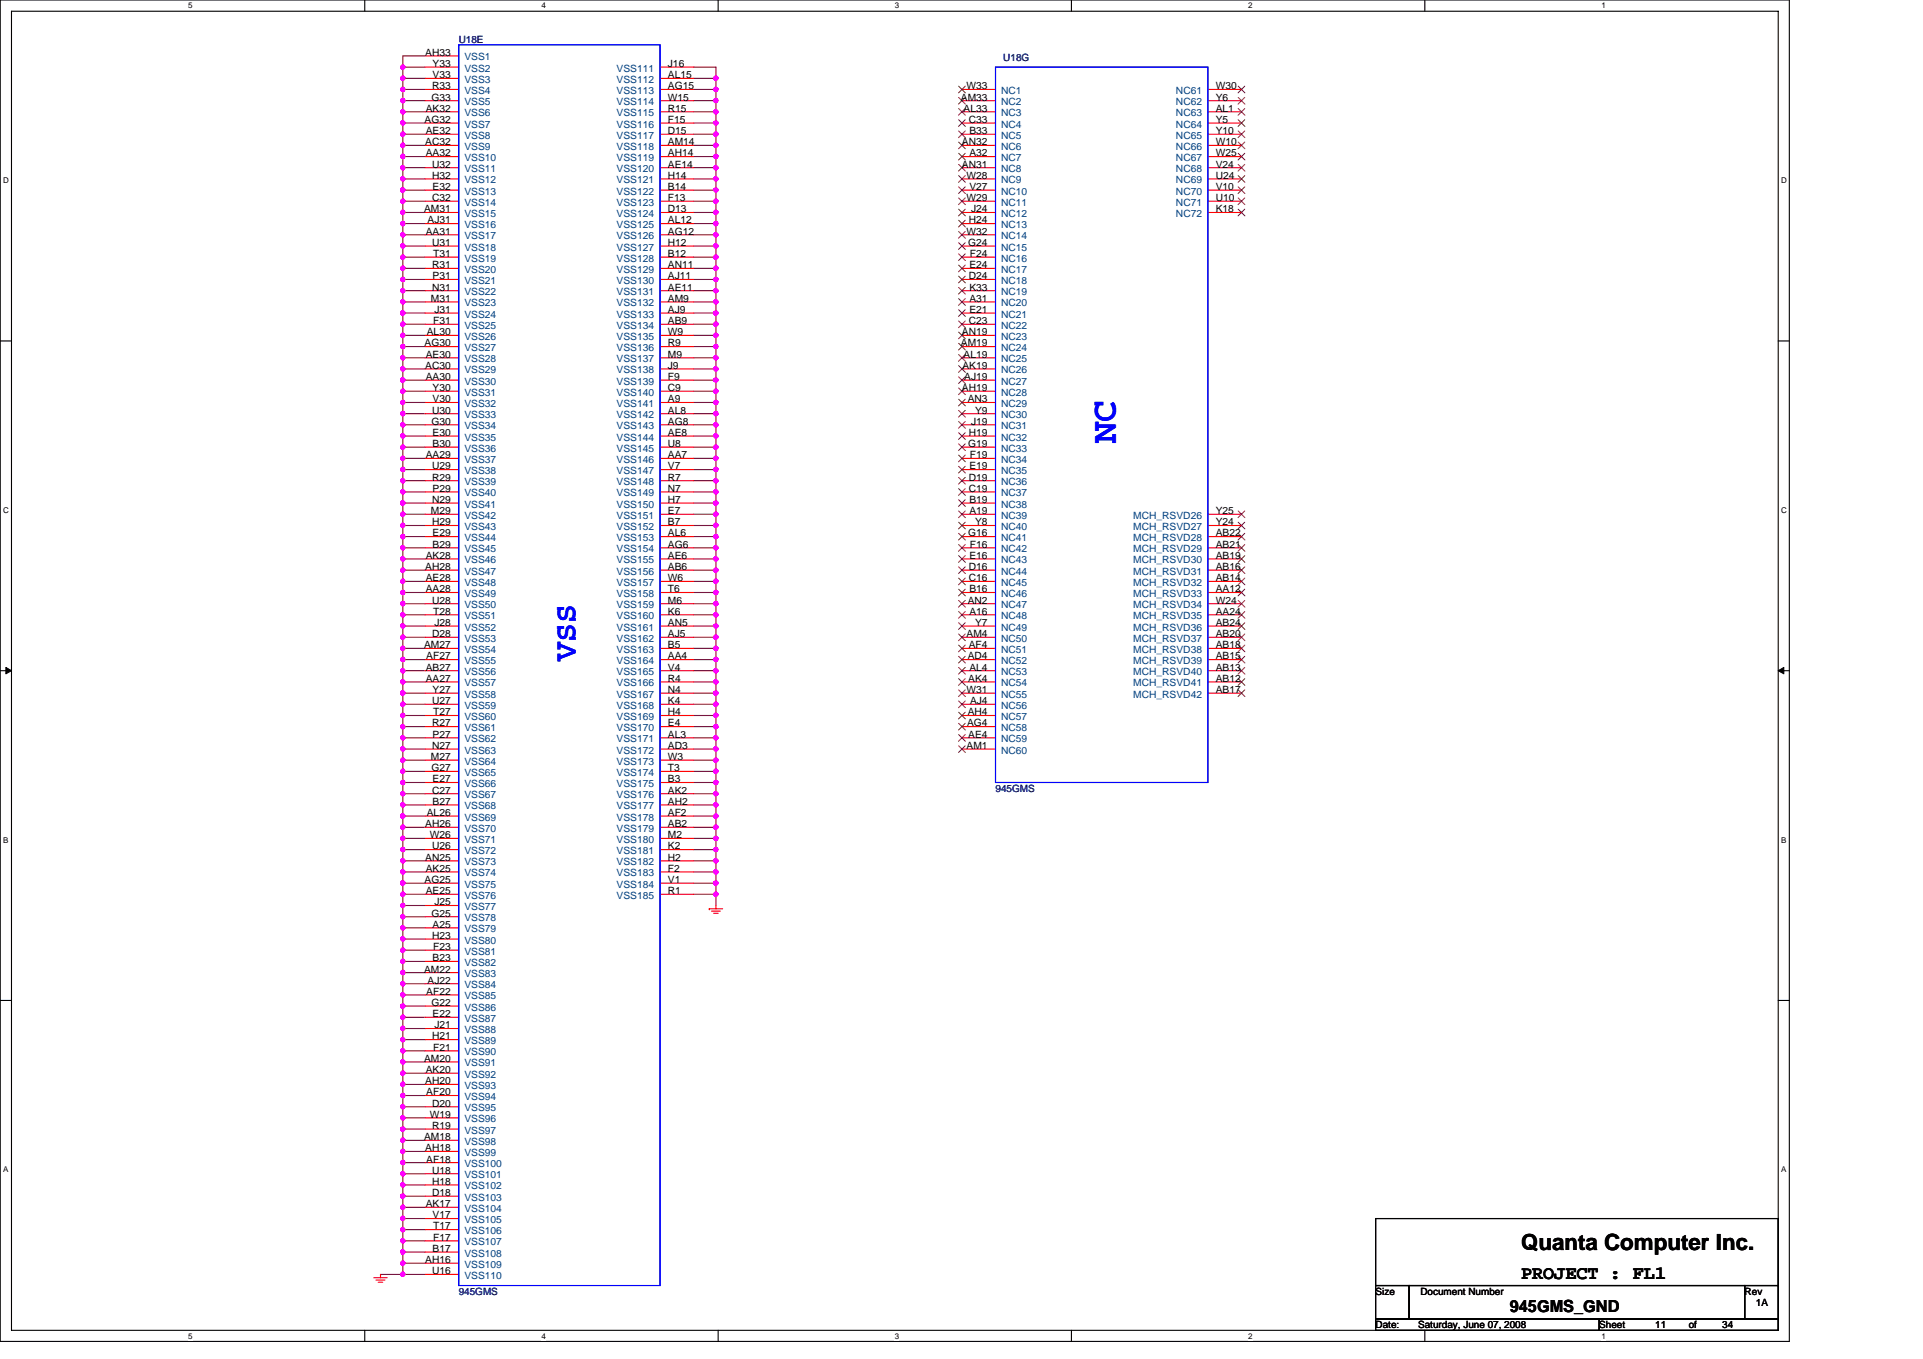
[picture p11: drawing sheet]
<svg xmlns="http://www.w3.org/2000/svg" width="297mm" height="210mm" viewBox="0 0 297 210" stroke-linecap="round" stroke-linejoin="round" font-family="sans-serif">
<path d="M0 0h276.4v207.3h-276.4zM1.8 1.7h272.9v203.8h-272.9z" fill="none" stroke="#000" stroke-width=".17"/>
<g fill="#fff">
<path d="M29.1 .2h.6v1.4h-.6z"/>
<path d="M29.1 205.7h.6v1.4h-.6z"/>
</g>
<path d="M56.3 0v1.7M56.3 205.5v1.8" fill="none" stroke="#000" stroke-width=".17"/>
<g fill="#fff">
<path d="M83.6 .2h.7v1.4h-.7z"/>
<path d="M83.6 205.7h.7v1.4h-.7z"/>
</g>
<path d="M110.9 0v1.7M110.9 205.5v1.8" fill="none" stroke="#000" stroke-width=".17"/>
<g fill="#fff">
<path d="M138.2 .2h.7v1.4h-.7z"/>
<path d="M138.2 205.7h.7v1.4h-.7z"/>
</g>
<path d="M165.5 0v1.7M165.5 205.5v1.8" fill="none" stroke="#000" stroke-width=".17"/>
<g fill="#fff">
<path d="M192.8 .2h.6v1.4h-.6z"/>
<path d="M192.8 205.7h.6v1.4h-.6z"/>
</g>
<path d="M220.1 0v1.7M220.1 205.5v1.8" fill="none" stroke="#000" stroke-width=".17"/>
<g fill="#fff">
<path d="M247.4 .2h.6v1.4h-.6z"/>
<path d="M247.4 205.7h.6v1.4h-.6z"/>
<path d="M.5 27.2h.8v1.4h-.8z"/>
<path d="M275.1 27.2h.9v1.4h-.9z"/>
<path d="M.5 78.1h.8v1.4h-.8z"/>
<path d="M275.1 78.1h.9v1.4h-.9z"/>
</g>
<path d="M0 52.7h1.8M274.7 52.7h1.7" fill="none" stroke="#000" stroke-width=".17"/>
<g fill="#fff">
<path d="M.5 129.1h.8v1.4h-.8z"/>
<path d="M275.1 129.1h.8v1.4h-.8z"/>
</g>
<path d="M0 103.6h1.8M274.7 103.6h1.7" fill="none" stroke="#000" stroke-width=".17"/>
<path d="M.9 103.1l.9 .5-.9 .5zM274.7 103.6l.8-.5v1z" fill="#000" stroke="#000" stroke-width=".15"/>
<g fill="#fff">
<path d="M.5 180h.8v1.4h-.8z"/>
<path d="M275.1 180h.8v1.4h-.8z"/>
</g>
<path d="M0 154.6h1.8M274.7 154.6h1.7M212.5 188.3h62.2v10.3h-62.2zM212.5 198.6h5.2v5.2h-5.2zM217.7 198.6h51.8v5.2h-51.8zM269.5 198.6h5.2v5.2h-5.2zM212.5 203.8h34.5v1.7h-34.5zM247 203.8h27.7v1.7h-27.7z" fill="none" stroke="#000" stroke-width=".17"/>
<g fill="none" stroke="#800040" stroke-width=".17">
<path d="M62.2 10.4h.1M62.2 13.8h.1M62.2 17.3h.1M62.2 15.6h.1M62.2 19h.1M62.2 12.1h.1M62.2 10.4h3.5M62.2 12.1h3.5M62.2 13.8h3.5M62.2 15.6h3.5M62.2 17.3h3.5M62.2 19h3.5"/>
<path d="M62.2 10.4v186.5M65.7 8.6h-3.5v1.8M107.1 10.4h3.5v1.7M107.1 15.6h3.5M107.1 17.3h3.5M107.1 12.1h3.5M107.1 13.8h3.5M107.1 19h3.5M110.6 15.6h.1M110.6 12.1h.1M110.6 19h.1M110.6 17.3h.1"/>
<path d="M110.6 13.8h.1M110.6 12.1v127.8M62.2 36.3h.1M62.2 25.9h.1M62.2 39.7h.1M62.2 32.8h.1M62.2 38h.1M62.2 20.7h.1M62.2 34.5h.1M62.2 22.5h.1M62.2 29.4h.1M62.2 24.2h.1"/>
<path d="M62.2 31.1h.1M62.2 27.6h.1M62.2 36.3h3.5M62.2 38h3.5M62.2 25.9h3.5M62.2 27.6h3.5M62.2 39.7h3.5M62.2 32.8h3.5M62.2 34.5h3.5M62.2 20.7h3.5M62.2 22.5h3.5M62.2 24.2h3.5"/>
<path d="M62.2 29.4h3.5M62.2 31.1h3.5M107.1 34.5h3.5M107.1 36.3h3.5M107.1 29.4h3.5M107.1 31.1h3.5M107.1 24.2h3.5M107.1 25.9h3.5M107.1 32.8h3.5M107.1 27.6h3.5M107.1 39.7h3.5M107.1 22.5h3.5"/>
<path d="M107.1 20.7h3.5M107.1 38h3.5M110.6 34.5h.1M110.6 29.4h.1M110.6 24.2h.1M110.6 32.8h.1M110.6 27.6h.1M110.6 39.7h.1M110.6 22.5h.1M110.6 31.1h.1M110.6 25.9h.1M110.6 38h.1"/>
<path d="M110.6 36.3h.1M110.6 20.7h.1M62.2 55.3h.1M62.2 44.9h.1M62.2 57h.1M62.2 58.7h.1M62.2 51.8h.1M62.2 53.6h.1M62.2 46.7h.1M62.2 43.2h.1M62.2 48.4h.1M62.2 50.1h.1"/>
<path d="M62.2 41.5h.1M62.2 55.3h3.5M62.2 57h3.5M62.2 41.5h3.5M62.2 44.9h3.5M62.2 46.7h3.5M62.2 58.7h3.5M62.2 51.8h3.5M62.2 53.6h3.5M62.2 48.4h3.5M62.2 43.2h3.5M62.2 50.1h3.5"/>
<path d="M107.1 41.5h3.5M107.1 43.2h3.5M107.1 51.8h3.5M107.1 53.6h3.5M107.1 44.9h3.5M107.1 50.1h3.5M107.1 58.7h3.5M107.1 48.4h3.5M107.1 55.3h3.5M107.1 57h3.5M107.1 46.7h3.5M110.6 41.5h.1"/>
<path d="M110.6 51.8h.1M110.6 43.2h.1M110.6 50.1h.1M110.6 58.7h.1M110.6 48.4h.1M110.6 55.3h.1M110.6 46.7h.1M110.6 57h.1M110.6 53.6h.1M110.6 44.9h.1M62.2 79.5h.1M62.2 76h.1"/>
<path d="M62.2 74.3h.1M62.2 67.4h.1M62.2 60.5h.1M62.2 63.9h.1M62.2 65.6h.1M62.2 77.7h.1M62.2 69.1h.1M62.2 72.6h.1M62.2 70.8h.1M62.2 62.2h.1M62.2 79.5h3.5M62.2 76h3.5"/>
<path d="M62.2 77.7h3.5M62.2 74.3h3.5M62.2 67.4h3.5M62.2 69.1h3.5M62.2 60.5h3.5M62.2 62.2h3.5M62.2 63.9h3.5M62.2 65.6h3.5M62.2 70.8h3.5M62.2 72.6h3.5M107.1 77.7h3.5M107.1 79.5h3.5"/>
<path d="M107.1 65.6h3.5M107.1 67.4h3.5M107.1 76h3.5M107.1 62.2h3.5M107.1 63.9h3.5M107.1 72.6h3.5M107.1 74.3h3.5M107.1 60.5h3.5M107.1 70.8h3.5M107.1 69.1h3.5M110.6 77.7h.1M110.6 65.6h.1"/>
<path d="M110.6 76h.1M110.6 62.2h.1M110.6 72.6h.1M110.6 63.9h.1M110.6 74.3h.1M110.6 60.5h.1M110.6 70.8h.1M110.6 69.1h.1M110.6 79.5h.1M110.6 67.4h.1M62.2 81.2h.1M62.2 89.8h.1"/>
<path d="M62.2 86.4h.1M62.2 82.9h.1M62.2 98.5h.1M62.2 96.7h.1M62.2 93.3h.1M62.2 88.1h.1M62.2 95h.1M62.2 91.5h.1M62.2 84.6h.1M62.2 81.2h3.5M62.2 82.9h3.5M62.2 89.8h3.5"/>
<path d="M62.2 91.5h3.5M62.2 86.4h3.5M62.2 88.1h3.5M62.2 84.6h3.5M62.2 98.5h3.5M62.2 96.7h3.5M62.2 93.3h3.5M62.2 95h3.5M107.1 84.6h3.5M107.1 86.4h3.5M107.1 98.5h3.5M107.1 82.9h3.5"/>
<path d="M107.1 96.7h3.5M107.1 91.5h3.5M107.1 93.3h3.5M107.1 81.2h3.5M107.1 95h3.5M107.1 88.1h3.5M107.1 89.8h3.5M110.6 84.6h.1M110.6 98.5h.1M110.6 82.9h.1M110.6 96.7h.1M110.6 91.5h.1"/>
<path d="M110.6 81.2h.1M110.6 95h.1M110.6 88.1h.1M110.6 89.8h.1M110.6 93.3h.1M110.6 86.4h.1M62.2 101.9h.1M62.2 114h.1M62.2 117.5h.1M62.2 105.4h.1M62.2 112.3h.1M62.2 115.7h.1"/>
<path d="M62.2 107.1h.1M62.2 110.6h.1M62.2 119.2h.1M62.2 108.8h.1M62.2 103.6h.1M62.2 100.2h.1M62.2 101.9h3.5M62.2 103.6h3.5M62.2 100.2h3.5M62.2 114h3.5M62.2 115.7h3.5M62.2 117.5h3.5"/>
<path d="M62.2 119.2h3.5M62.2 105.4h3.5M62.2 107.1h3.5M62.2 112.3h3.5M62.2 108.8h3.5M62.2 110.6h3.5M107.1 101.9h3.5M107.1 103.6h3.5M107.1 100.2h3.5M107.1 114h3.5M107.1 115.7h3.5M107.1 105.4h3.5"/>
<path d="M107.1 112.3h3.5M107.1 119.2h3.5M107.1 110.6h3.5M107.1 117.5h3.5M107.1 108.8h3.5M107.1 107.1h3.5M110.6 101.9h.1M110.6 100.2h.1M110.6 114h.1M110.6 103.6h.1M110.6 112.3h.1M110.6 119.2h.1"/>
<path d="M110.6 110.6h.1M110.6 117.5h.1M110.6 108.8h.1M110.6 107.1h.1M110.6 115.7h.1M110.6 105.4h.1M62.2 133h.1M62.2 124.4h.1M62.2 136.5h.1M62.2 126.1h.1M62.2 138.2h.1M62.2 131.3h.1"/>
<path d="M62.2 127.8h.1M62.2 129.5h.1M62.2 122.6h.1M62.2 134.7h.1M62.2 139.9h.1M62.2 120.9h.1M62.2 133h3.5M62.2 134.7h3.5M62.2 124.4h3.5M62.2 126.1h3.5M62.2 136.5h3.5M62.2 138.2h3.5"/>
<path d="M62.2 127.8h3.5M62.2 139.9h3.5M62.2 131.3h3.5M62.2 129.5h3.5M62.2 122.6h3.5M62.2 120.9h3.5M107.1 138.2h3.5M107.1 120.9h3.5M107.1 122.6h3.5M107.1 129.5h3.5M107.1 131.3h3.5M107.1 133h3.5"/>
<path d="M107.1 124.4h3.5M107.1 126.1h3.5M107.1 127.8h3.5M107.1 136.5h3.5M107.1 134.7h3.5M110.6 138.2h.1M110.6 120.9h.1M110.6 129.5h.1M110.6 131.3h.1M110.6 124.4h.1M110.6 122.6h.1M110.6 127.8h.1"/>
<path d="M110.6 136.5h.1M110.6 133h.1M110.6 134.7h.1M110.6 126.1h.1M62.2 157.2h.1M62.2 143.4h.1M62.2 158.9h.1M62.2 141.6h.1M62.2 150.3h.1M62.2 146.8h.1M62.2 148.5h.1M62.2 152h.1"/>
<path d="M62.2 153.7h.1M62.2 155.4h.1M62.2 145.1h.1M62.2 157.2h3.5M62.2 158.9h3.5M62.2 143.4h3.5M62.2 145.1h3.5M62.2 141.6h3.5M62.2 150.3h3.5M62.2 152h3.5M62.2 146.8h3.5M62.2 148.5h3.5"/>
<path d="M62.2 153.7h3.5M62.2 155.4h3.5M62.2 171h.1M62.2 167.6h.1M62.2 177.9h.1M62.2 174.5h.1M62.2 162.4h.1M62.2 169.3h.1M62.2 179.6h.1M62.2 164.1h.1M62.2 160.6h.1M62.2 165.8h.1"/>
<path d="M62.2 176.2h.1M62.2 172.7h.1M62.2 171h3.5M62.2 172.7h3.5M62.2 167.6h3.5M62.2 169.3h3.5M62.2 177.9h3.5M62.2 179.6h3.5M62.2 174.5h3.5M62.2 176.2h3.5M62.2 162.4h3.5M62.2 164.1h3.5"/>
<path d="M62.2 160.6h3.5M62.2 165.8h3.5M58.8 196.9h.1M58.8 196.9h6.9M62.2 191.7h.1M62.2 186.5h.1M62.2 181.4h.1M62.2 195.2h.1M62.2 193.5h.1M62.2 184.8h.1M62.2 183.1h.1M62.2 190h.1"/>
<path d="M62.2 188.3h.1M62.2 196.9h.1M62.2 191.7h3.5M62.2 193.5h3.5M62.2 186.5h3.5M62.2 188.3h3.5M62.2 181.4h3.5M62.2 183.1h3.5M62.2 195.2h3.5M62.2 184.8h3.5M62.2 190h3.5"/>
</g>
<g fill="#f0f" stroke="#f0f" stroke-width=".17">
<circle cx="62.2" cy="191.7" r=".33"/>
<circle cx="62.2" cy="81.2" r=".34"/>
<circle cx="62.2" cy="171" r=".34"/>
<circle cx="62.2" cy="157.2" r=".33"/>
<circle cx="62.2" cy="89.8" r=".34"/>
<circle cx="62.2" cy="79.4" r=".33"/>
<circle cx="62.2" cy="55.3" r=".34"/>
<circle cx="62.2" cy="36.3" r=".33"/>
<circle cx="62.2" cy="25.9" r=".34"/>
<circle cx="62.2" cy="10.4" r=".33"/>
<circle cx="62.2" cy="186.5" r=".34"/>
<circle cx="62.2" cy="167.5" r=".34"/>
<circle cx="62.2" cy="177.9" r=".34"/>
<circle cx="62.2" cy="13.8" r=".34"/>
<circle cx="62.2" cy="143.4" r=".34"/>
<circle cx="62.2" cy="133" r=".34"/>
<circle cx="62.2" cy="124.4" r=".34"/>
<circle cx="62.2" cy="86.4" r=".34"/>
<circle cx="62.2" cy="82.9" r=".34"/>
<circle cx="62.2" cy="76" r=".34"/>
<circle cx="62.2" cy="74.3" r=".34"/>
<circle cx="62.2" cy="174.4" r=".33"/>
<circle cx="62.2" cy="101.9" r=".34"/>
<circle cx="62.2" cy="98.4" r=".34"/>
<circle cx="62.2" cy="67.3" r=".34"/>
<circle cx="62.2" cy="60.4" r=".34"/>
<circle cx="62.2" cy="39.7" r=".34"/>
<circle cx="62.2" cy="136.4" r=".34"/>
<circle cx="62.2" cy="114" r=".33"/>
<circle cx="62.2" cy="162.3" r=".34"/>
<circle cx="62.2" cy="117.5" r=".34"/>
<circle cx="62.2" cy="63.9" r=".34"/>
<circle cx="62.2" cy="44.9" r=".33"/>
<circle cx="62.2" cy="32.8" r=".34"/>
<circle cx="62.2" cy="158.9" r=".34"/>
<circle cx="62.2" cy="126.1" r=".34"/>
<circle cx="62.2" cy="141.6" r=".34"/>
<circle cx="62.2" cy="138.2" r=".34"/>
<circle cx="62.2" cy="131.3" r=".33"/>
<circle cx="62.2" cy="127.8" r=".34"/>
<circle cx="62.2" cy="105.4" r=".33"/>
<circle cx="62.2" cy="57" r=".34"/>
<circle cx="62.2" cy="17.3" r=".34"/>
<circle cx="62.2" cy="58.7" r=".34"/>
<circle cx="62.2" cy="38" r=".34"/>
<circle cx="62.2" cy="181.4" r=".34"/>
<circle cx="62.2" cy="150.3" r=".34"/>
<circle cx="62.2" cy="146.8" r=".34"/>
<circle cx="62.2" cy="112.3" r=".34"/>
<circle cx="62.2" cy="51.8" r=".34"/>
<circle cx="62.2" cy="20.7" r=".34"/>
<circle cx="62.2" cy="195.2" r=".34"/>
<circle cx="62.2" cy="115.7" r=".34"/>
<circle cx="62.2" cy="107.1" r=".34"/>
<circle cx="62.2" cy="65.6" r=".34"/>
<circle cx="62.2" cy="169.3" r=".34"/>
<circle cx="62.2" cy="148.5" r=".33"/>
<circle cx="62.2" cy="129.5" r=".34"/>
<circle cx="62.2" cy="96.7" r=".33"/>
<circle cx="62.2" cy="77.7" r=".34"/>
<circle cx="62.2" cy="53.5" r=".33"/>
<circle cx="62.2" cy="15.5" r=".34"/>
<circle cx="62.2" cy="179.6" r=".34"/>
<circle cx="62.2" cy="152" r=".34"/>
<circle cx="62.2" cy="93.3" r=".34"/>
<circle cx="62.2" cy="69.1" r=".34"/>
<circle cx="62.2" cy="46.6" r=".34"/>
<circle cx="62.2" cy="34.5" r=".34"/>
<circle cx="62.2" cy="22.5" r=".34"/>
<circle cx="62.2" cy="153.7" r=".34"/>
<circle cx="62.2" cy="122.6" r=".33"/>
<circle cx="62.2" cy="110.5" r=".34"/>
<circle cx="62.2" cy="88.1" r=".33"/>
<circle cx="62.2" cy="43.2" r=".34"/>
<circle cx="62.2" cy="193.4" r=".34"/>
<circle cx="62.2" cy="184.8" r=".34"/>
<circle cx="62.2" cy="164.1" r=".34"/>
<circle cx="62.2" cy="160.6" r=".34"/>
<circle cx="62.2" cy="155.4" r=".34"/>
<circle cx="62.2" cy="134.7" r=".34"/>
<circle cx="62.2" cy="139.9" r=".33"/>
<circle cx="62.2" cy="119.2" r=".34"/>
<circle cx="62.2" cy="95" r=".34"/>
<circle cx="62.2" cy="48.4" r=".34"/>
<circle cx="62.2" cy="29.4" r=".34"/>
<circle cx="62.2" cy="24.2" r=".34"/>
<circle cx="62.2" cy="19" r=".33"/>
<circle cx="62.2" cy="12.1" r=".34"/>
<circle cx="62.2" cy="183.1" r=".33"/>
<circle cx="62.2" cy="165.8" r=".33"/>
<circle cx="62.2" cy="176.2" r=".34"/>
<circle cx="62.2" cy="145.1" r=".34"/>
<circle cx="62.2" cy="91.5" r=".34"/>
<circle cx="62.2" cy="72.5" r=".34"/>
<circle cx="62.2" cy="70.8" r=".33"/>
<circle cx="62.2" cy="31.1" r=".34"/>
<circle cx="62.2" cy="190" r=".34"/>
<circle cx="62.2" cy="188.3" r=".34"/>
<circle cx="62.2" cy="172.7" r=".34"/>
<circle cx="62.2" cy="120.9" r=".34"/>
<circle cx="62.2" cy="108.8" r=".34"/>
<circle cx="62.2" cy="103.6" r=".34"/>
<circle cx="62.2" cy="100.2" r=".34"/>
<circle cx="62.2" cy="84.6" r=".34"/>
<circle cx="62.2" cy="62.2" r=".33"/>
<circle cx="62.2" cy="50.1" r=".34"/>
<circle cx="62.2" cy="41.4" r=".34"/>
<circle cx="62.2" cy="27.6" r=".33"/>
<circle cx="110.6" cy="138.2" r=".34"/>
<circle cx="110.6" cy="101.9" r=".34"/>
<circle cx="110.6" cy="100.2" r=".34"/>
<circle cx="110.6" cy="77.7" r=".34"/>
<circle cx="110.6" cy="34.5" r=".34"/>
<circle cx="110.6" cy="15.5" r=".34"/>
<circle cx="110.6" cy="120.9" r=".34"/>
<circle cx="110.6" cy="114" r=".33"/>
<circle cx="110.6" cy="29.4" r=".34"/>
<circle cx="110.6" cy="65.6" r=".34"/>
<circle cx="110.6" cy="41.4" r=".34"/>
<circle cx="110.6" cy="129.5" r=".34"/>
<circle cx="110.6" cy="84.6" r=".34"/>
<circle cx="110.6" cy="51.8" r=".34"/>
<circle cx="110.6" cy="43.2" r=".34"/>
<circle cx="110.6" cy="24.2" r=".34"/>
<circle cx="110.6" cy="12.1" r=".34"/>
<circle cx="110.6" cy="131.3" r=".33"/>
<circle cx="110.6" cy="124.4" r=".34"/>
<circle cx="110.6" cy="122.6" r=".33"/>
<circle cx="110.6" cy="103.6" r=".34"/>
<circle cx="110.6" cy="98.4" r=".34"/>
<circle cx="110.6" cy="76" r=".34"/>
<circle cx="110.6" cy="62.2" r=".33"/>
<circle cx="110.6" cy="32.8" r=".34"/>
<circle cx="110.6" cy="112.3" r=".34"/>
<circle cx="110.6" cy="27.6" r=".33"/>
<circle cx="110.6" cy="72.5" r=".34"/>
<circle cx="110.6" cy="63.9" r=".34"/>
<circle cx="110.6" cy="50.1" r=".34"/>
<circle cx="110.6" cy="39.7" r=".34"/>
<circle cx="110.6" cy="127.8" r=".34"/>
<circle cx="110.6" cy="119.2" r=".34"/>
<circle cx="110.6" cy="82.9" r=".34"/>
<circle cx="110.6" cy="22.5" r=".34"/>
<circle cx="110.6" cy="136.4" r=".34"/>
<circle cx="110.6" cy="133" r=".34"/>
<circle cx="110.6" cy="96.7" r=".33"/>
<circle cx="110.6" cy="74.3" r=".34"/>
<circle cx="110.6" cy="60.4" r=".34"/>
<circle cx="110.6" cy="31.1" r=".34"/>
<circle cx="110.6" cy="19" r=".33"/>
<circle cx="110.6" cy="110.5" r=".34"/>
<circle cx="110.6" cy="25.9" r=".34"/>
<circle cx="110.6" cy="117.5" r=".34"/>
<circle cx="110.6" cy="70.8" r=".33"/>
<circle cx="110.6" cy="38" r=".34"/>
<circle cx="110.6" cy="36.3" r=".33"/>
<circle cx="110.6" cy="91.5" r=".34"/>
<circle cx="110.6" cy="81.2" r=".34"/>
<circle cx="110.6" cy="69.1" r=".34"/>
<circle cx="110.6" cy="20.7" r=".34"/>
<circle cx="110.6" cy="134.7" r=".34"/>
<circle cx="110.6" cy="126.1" r=".34"/>
<circle cx="110.6" cy="95" r=".34"/>
<circle cx="110.6" cy="58.7" r=".34"/>
<circle cx="110.6" cy="48.4" r=".34"/>
<circle cx="110.6" cy="108.8" r=".34"/>
<circle cx="110.6" cy="107.1" r=".34"/>
<circle cx="110.6" cy="79.4" r=".33"/>
<circle cx="110.6" cy="55.3" r=".34"/>
<circle cx="110.6" cy="17.3" r=".34"/>
<circle cx="110.6" cy="115.7" r=".34"/>
<circle cx="110.6" cy="105.4" r=".33"/>
<circle cx="110.6" cy="88.1" r=".33"/>
<circle cx="110.6" cy="89.8" r=".34"/>
<circle cx="110.6" cy="67.3" r=".34"/>
<circle cx="110.6" cy="46.6" r=".34"/>
<circle cx="110.6" cy="93.3" r=".34"/>
<circle cx="110.6" cy="86.4" r=".34"/>
<circle cx="110.6" cy="57" r=".34"/>
<circle cx="110.6" cy="53.5" r=".33"/>
<circle cx="110.6" cy="44.9" r=".33"/>
<circle cx="110.6" cy="13.8" r=".34"/>
<circle cx="62.2" cy="196.9" r=".34"/>
</g>
<g fill="none" stroke="#f00" stroke-width=".17">
<path d="M65.7 13.8h5.2M65.7 15.6h5.2M65.7 17.3h5.2M65.7 19h5.2M65.7 8.6h5.2M65.7 10.4h5.2M65.7 12.1h5.2M102 13.8h5.1M102 15.6h5.1M102 17.3h5.1M102 19h5.1M102 10.4h5.1"/>
<path d="M102 12.1h5.1M148.6 13.8h5.2M148.6 15.6h5.2M148.6 17.3h5.2M148.6 19h5.2M186.6 13.8h5.2M186.6 15.6h5.2M186.6 17.3h5.2M186.6 19h5.2M65.7 20.7h5.2M65.7 22.5h5.2M65.7 24.2h5.2"/>
<path d="M65.7 25.9h5.2M65.7 27.6h5.2M65.7 29.4h5.2M65.7 31.1h5.2M65.7 32.8h5.2M65.7 34.5h5.2M65.7 36.3h5.2M65.7 38h5.2M65.7 39.7h5.2M102 20.7h5.1M102 22.5h5.1M102 24.2h5.1"/>
<path d="M102 25.9h5.1M102 27.6h5.1M102 29.4h5.1M102 31.1h5.1M102 32.8h5.1M102 34.5h5.1M102 36.3h5.1M102 38h5.1M102 39.7h5.1M148.6 20.7h5.2M148.6 22.5h5.2M148.6 24.2h5.2"/>
<path d="M148.6 25.9h5.2M148.6 27.6h5.2M148.6 29.4h5.2M148.6 31.1h5.2M148.6 32.8h5.2M148.6 34.5h5.2M148.6 36.3h5.2M148.6 38h5.2M148.6 39.7h5.2M186.6 20.7h5.2M186.6 22.5h5.2M186.6 24.2h5.2"/>
<path d="M186.6 25.9h5.2M186.6 27.6h5.2M186.6 29.4h5.2M186.6 31.1h5.2M186.6 32.8h5.2M65.7 41.5h5.2M65.7 43.2h5.2M65.7 44.9h5.2M65.7 46.7h5.2M65.7 48.4h5.2M65.7 50.1h5.2M65.7 51.8h5.2"/>
<path d="M65.7 53.6h5.2M65.7 55.3h5.2M65.7 57h5.2M65.7 58.7h5.2M102 41.5h5.1M102 43.2h5.1M102 44.9h5.1M102 46.7h5.1M102 48.4h5.1M102 50.1h5.1M102 51.8h5.1M102 53.6h5.1"/>
<path d="M102 55.3h5.1M102 57h5.1M102 58.7h5.1M148.6 41.5h5.2M148.6 43.2h5.2M148.6 44.9h5.2M148.6 46.7h5.2M148.6 48.4h5.2M148.6 50.1h5.2M148.6 51.8h5.2M148.6 53.6h5.2M148.6 55.3h5.2"/>
<path d="M148.6 57h5.2M148.6 58.7h5.2M65.7 62.2h5.2M65.7 63.9h5.2M65.7 65.6h5.2M65.7 67.4h5.2M65.7 69.1h5.2M65.7 70.8h5.2M65.7 72.6h5.2M65.7 74.3h5.2M65.7 76h5.2M65.7 77.7h5.2"/>
<path d="M65.7 79.5h5.2M65.7 60.5h5.2M102 62.2h5.1M102 63.9h5.1M102 65.6h5.1M102 67.4h5.1M102 69.1h5.1M102 70.8h5.1M102 72.6h5.1M102 74.3h5.1M102 76h5.1M102 77.7h5.1"/>
<path d="M102 79.5h5.1M102 60.5h5.1M148.6 62.2h5.2M148.6 63.9h5.2M148.6 65.6h5.2M148.6 67.4h5.2M148.6 69.1h5.2M148.6 70.8h5.2M148.6 72.6h5.2M148.6 74.3h5.2M148.6 76h5.2M148.6 77.7h5.2"/>
<path d="M148.6 79.5h5.2M148.6 60.5h5.2M186.6 79.5h5.2M65.7 82.9h5.2M65.7 84.6h5.2M65.7 86.4h5.2M65.7 88.1h5.2M65.7 89.8h5.2M65.7 91.5h5.2M65.7 93.3h5.2M65.7 96.7h5.2M65.7 98.5h5.2"/>
<path d="M65.7 81.2h5.2M65.7 95h5.2M102 82.9h5.1M102 84.6h5.1M102 86.4h5.1M102 88.1h5.1M102 89.8h5.1M102 91.5h5.1M102 93.3h5.1M102 96.7h5.1M102 98.5h5.1M102 81.2h5.1"/>
<path d="M102 95h5.1M148.6 82.9h5.2M148.6 84.6h5.2M148.6 86.4h5.2M148.6 88.1h5.2M148.6 89.8h5.2M148.6 91.5h5.2M148.6 93.3h5.2M148.6 96.7h5.2M148.6 98.5h5.2M148.6 81.2h5.2M148.6 95h5.2"/>
<path d="M186.6 82.9h5.2M186.6 84.6h5.2M186.6 86.4h5.2M186.6 88.1h5.2M186.6 89.8h5.2M186.6 91.5h5.2M186.6 93.3h5.2M186.6 96.7h5.2M186.6 98.5h5.2M186.6 81.2h5.2M186.6 95h5.2M65.7 100.2h5.2"/>
<path d="M65.7 101.9h5.2M65.7 103.6h5.2M65.7 105.4h5.2M65.7 110.6h5.2M65.7 112.3h5.2M65.7 114h5.2M65.7 115.7h5.2M65.7 107.1h5.2M65.7 108.8h5.2M65.7 117.5h5.2M65.7 119.2h5.2M102 100.2h5.1"/>
<path d="M102 101.9h5.1M102 103.6h5.1M102 105.4h5.1M102 110.6h5.1M102 112.3h5.1M102 114h5.1M102 115.7h5.1M102 107.1h5.1M102 108.8h5.1M102 117.5h5.1M102 119.2h5.1M148.6 100.2h5.2"/>
<path d="M148.6 101.9h5.2M148.6 103.6h5.2M148.6 105.4h5.2M148.6 110.6h5.2M148.6 112.3h5.2M148.6 114h5.2M148.6 115.7h5.2M148.6 107.1h5.2M148.6 108.8h5.2M186.6 100.2h5.2M186.6 101.9h5.2M186.6 103.6h5.2"/>
<path d="M186.6 105.4h5.2M186.6 107.1h5.2M65.7 122.6h5.2M65.7 124.4h5.2M65.7 126.1h5.2M65.7 129.5h5.2M65.7 131.3h5.2M65.7 133h5.2M65.7 134.7h5.2M65.7 139.9h5.2M65.7 120.9h5.2M65.7 127.8h5.2"/>
<path d="M65.7 136.5h5.2M65.7 138.2h5.2M102 122.6h5.1M102 124.4h5.1M102 126.1h5.1M102 129.5h5.1M102 131.3h5.1M102 133h5.1M102 134.7h5.1M102 120.9h5.1M102 127.8h5.1M102 136.5h5.1"/>
<path d="M102 138.2h5.1M110.6 139.9v.5M65.7 141.6h5.2M65.7 143.4h5.2M65.7 145.1h5.2M65.7 146.8h5.2M65.7 148.5h5.2M65.7 152h5.2M65.7 153.7h5.2M65.7 155.4h5.2M65.7 150.3h5.2M65.7 157.2h5.2"/>
<path d="M65.7 158.9h5.2M109.6 140.4h.1M109.6 140.4h2M109.9 140.8h1.4M110.2 141.1h.7M65.7 160.6h5.2M65.7 162.4h5.2M65.7 164.1h5.2M65.7 179.6h5.2M65.7 177.9h5.2M65.7 176.2h5.2M65.7 172.7h5.2"/>
<path d="M65.7 171h5.2M65.7 169.3h5.2M65.7 165.8h5.2M65.7 167.6h5.2M65.7 174.5h5.2M57.7 197.4h2.1M58.1 197.8h1.4M58.4 198.1h.7M58.8 196.9v.5M65.7 181.4h5.2M65.7 183.1h5.2M65.7 184.8h5.2"/>
<path d="M65.7 186.5h5.2M65.7 188.3h5.2M65.7 190h5.2M65.7 191.7h5.2M65.7 193.5h5.2M65.7 195.2h5.2M65.7 196.9h5.2"/>
</g>
<g fill="none" stroke="#804000" stroke-width=".15">
<path d="M148.1 13.3l1 1.1M148.1 15l1 1.1M148.1 16.8l1 1M148.1 18.5l1 1M149.1 13.3l-1 1.1M149.1 15l-1 1.1M149.1 16.8l-1 1M149.1 18.5l-1 1M191.3 18.5l1 1M191.3 16.8l1 1M191.3 15l1 1.1M191.3 13.3l1 1.1"/>
<path d="M192.3 18.5l-1.1 1M192.3 16.8l-1.1 1M192.3 15l-1.1 1.1M192.3 13.3l-1.1 1.1M148.1 20.2l1 1.1M148.1 21.9l1 1.1M148.1 23.7l1 1M148.1 25.4l1 1M148.1 27.1l1 1.1M148.1 28.9l1 1M148.1 30.6l1 1M148.1 32.3l1 1.1"/>
<path d="M148.1 34l1 1.1M148.1 35.8l1 1M148.1 37.5l1 1M148.1 39.2l1 1.1M149.1 20.2l-1 1.1M149.1 21.9l-1 1.1M149.1 23.7l-1 1M149.1 25.4l-1 1M149.1 27.1l-1 1.1M149.1 28.9l-1 1M149.1 30.6l-1 1M149.1 32.3l-1 1.1"/>
<path d="M149.1 34l-1 1.1M149.1 35.8l-1 1M149.1 37.5l-1 1M149.1 39.2l-1 1.1M191.3 20.2l1 1.1M191.3 21.9l1 1.1M191.3 23.7l1 1M191.3 25.4l1 1M191.3 27.1l1 1.1M191.3 28.9l1 1M191.3 30.6l1 1M191.3 32.3l1 1.1"/>
<path d="M192.3 20.2l-1.1 1.1M192.3 21.9l-1.1 1.1M192.3 23.7l-1.1 1M192.3 25.4l-1.1 1M192.3 27.1l-1.1 1.1M192.3 28.9l-1.1 1M192.3 30.6l-1.1 1M192.3 32.3l-1.1 1.1M148.1 41l1 1M148.1 42.7l1 1M148.1 44.4l1 1M148.1 46.1l1 1.1"/>
<path d="M148.1 47.9l1 1M148.1 49.6l1 1M148.1 51.3l1 1M148.1 53l1 1.1M148.1 54.8l1 1M148.1 59.9l1 1.1M148.1 56.5l1 1M148.1 58.2l1 1.1M149.1 41l-1 1M149.1 42.7l-1 1M149.1 44.4l-1 1M149.1 46.1l-1 1.1"/>
<path d="M149.1 47.9l-1 1M149.1 49.6l-1 1M149.1 51.3l-1 1M149.1 53l-1 1.1M149.1 54.8l-1 1M149.1 59.9l-1 1.1M149.1 58.2l-1 1.1M149.1 56.5l-1 1M148.1 61.7l1 1M148.1 63.4l1 1.1M148.1 65.1l1 1.1M148.1 66.9l1 1"/>
<path d="M148.1 68.6l1 1M148.1 70.3l1 1.1M148.1 72.1l1 1M148.1 73.8l1 1M148.1 75.5l1 1M148.1 77.2l1 1.1M148.1 79l1 1M149.1 61.7l-1 1M149.1 63.4l-1 1.1M149.1 65.1l-1 1.1M149.1 66.9l-1 1M149.1 68.6l-1 1"/>
<path d="M149.1 70.3l-1 1.1M149.1 72.1l-1 1M149.1 73.8l-1 1M149.1 75.5l-1 1M149.1 77.2l-1 1.1M149.1 79l-1 1M191.3 79l1 1M192.3 79l-1.1 1M148.1 82.4l1 1M148.1 84.1l1 1.1M148.1 85.9l1 1M148.1 87.6l1 1"/>
<path d="M148.1 89.3l1 1.1M148.1 91l1 1.1M148.1 92.8l1 1M148.1 96.2l1 1.1M148.1 98l1 1M148.1 99.7l1 1M148.1 80.7l1 1M148.1 94.5l1 1M149.1 82.4l-1 1M149.1 84.1l-1 1.1M149.1 85.9l-1 1M149.1 87.6l-1 1"/>
<path d="M149.1 89.3l-1 1.1M149.1 91l-1 1.1M149.1 92.8l-1 1M149.1 96.2l-1 1.1M149.1 98l-1 1M149.1 99.7l-1 1M149.1 80.7l-1 1M149.1 94.5l-1 1M191.3 80.7l1 1M191.3 82.4l1 1M191.3 84.1l1 1.1M191.3 85.9l1 1"/>
<path d="M191.3 87.6l1 1M191.3 89.3l1 1.1M191.3 91l1 1.1M191.3 92.8l1 1M191.3 94.5l1 1M191.3 96.2l1 1.1M191.3 98l1 1M191.3 99.7l1 1M192.3 80.7l-1.1 1M192.3 82.4l-1.1 1M192.3 84.1l-1.1 1.1M192.3 85.9l-1.1 1"/>
<path d="M192.3 87.6l-1.1 1M192.3 89.3l-1.1 1.1M192.3 91l-1.1 1.1M192.3 92.8l-1.1 1M192.3 94.5l-1.1 1M192.3 96.2l-1.1 1.1M192.3 98l-1.1 1M192.3 99.7l-1.1 1M148.1 101.4l1 1M148.1 103.1l1 1.1M148.1 104.9l1 1M148.1 110l1 1.1"/>
<path d="M148.1 111.8l1 1M148.1 113.5l1 1M148.1 115.2l1 1.1M148.1 106.6l1 1M148.1 108.3l1 1M149.1 101.4l-1 1M149.1 103.1l-1 1.1M149.1 104.9l-1 1M149.1 110l-1 1.1M149.1 111.8l-1 1M149.1 113.5l-1 1M149.1 115.2l-1 1.1"/>
<path d="M149.1 106.6l-1 1M149.1 108.3l-1 1M191.3 101.4l1 1M191.3 103.1l1 1.1M191.3 104.9l1 1M191.3 106.6l1 1M192.3 101.4l-1.1 1M192.3 103.1l-1.1 1.1M192.3 104.9l-1.1 1M192.3 106.6l-1.1 1"/>
</g>
<path d="M70.9 6.9h31.1v191.7h-31.1zM153.8 10.4h32.8v110.5h-32.8z" fill="none" stroke="#00f" stroke-width=".17"/>
<text font-size="5.5" fill="#00f" x="172.3" y="68.4" transform="rotate(-90 172.3 68.4)">NC</text>
<text font-size="5" fill="#00f" x="88.9" y="102.1" transform="rotate(-90 88.9 102.1)">VSS</text>
<text font-size="3.5" x="234.9" y="193.2">Quanta Computer Inc.</text>
<text font-size="2.9" x="234.9" y="197.7">PROJECT : FL1</text>
<text font-size="2.6" x="233.2" y="202.8">945GMS_GND</text>
<g font-size="1.5">
<text x="65.7" y="8.6">AH33</text>
<text x="66.8" y="10.4">Y33</text>
<text x="103.2" y="10.4">J16</text>
<text x="65.8" y="17.3">AK32</text>
<text x="66.7" y="15.5">G33</text>
<text x="66.7" y="13.8">R33</text>
<text x="66.8" y="12.1">V33</text>
<text x="103.2" y="12.1">AL15</text>
<text x="103.2" y="13.8">AG15</text>
<text x="103.2" y="15.5">W15</text>
<text x="103.2" y="17.3">R15</text>
<text x="148.4" y="15.5">AM33</text>
<text x="148.8" y="17.3">AL33</text>
<text x="149.3" y="13.8">W33</text>
<text x="187.8" y="17.3">AL1</text>
<text x="187.8" y="15.5">Y6</text>
<text x="187.8" y="13.8">W30</text>
<text x="65.6" y="19">AG32</text>
<text x="65.7" y="22.4">AC32</text>
<text x="65.8" y="20.7">AE32</text>
<text x="103.2" y="19">F15</text>
<text x="103.2" y="20.7">D15</text>
<text x="103.2" y="22.4">AM14</text>
<text x="148.6" y="22.4">AN32</text>
<text x="149.6" y="19">C33</text>
<text x="149.7" y="20.7">B33</text>
<text x="187.8" y="19">Y5</text>
<text x="187.8" y="20.7">Y10</text>
<text x="187.8" y="22.4">W10</text>
<text x="65.8" y="24.2">AA32</text>
<text x="66.7" y="25.9">U32</text>
<text x="66.7" y="27.6">H32</text>
<text x="66.8" y="29.4">E32</text>
<text x="103.2" y="24.2">AH14</text>
<text x="103.2" y="25.9">AE14</text>
<text x="103.2" y="27.6">H14</text>
<text x="103.2" y="29.4">B14</text>
<text x="148.6" y="25.9">AN31</text>
<text x="149.3" y="27.6">W28</text>
<text x="149.7" y="24.2">A32</text>
<text x="149.7" y="29.4">V27</text>
<text x="187.8" y="24.2">W25</text>
<text x="187.8" y="25.9">V24</text>
<text x="187.8" y="27.6">U24</text>
<text x="187.8" y="29.4">V10</text>
<text x="65.5" y="32.8">AM31</text>
<text x="66" y="34.5">AJ31</text>
<text x="66.7" y="31.1">C32</text>
<text x="103.2" y="31.1">F13</text>
<text x="103.2" y="32.8">D13</text>
<text x="103.2" y="34.5">AL12</text>
<text x="149.3" y="31.1">W29</text>
<text x="149.6" y="34.5">H24</text>
<text x="150" y="32.8">J24</text>
<text x="187.8" y="31.1">U10</text>
<text x="187.8" y="32.8">K18</text>
<text x="65.8" y="36.3">AA31</text>
<text x="66.7" y="38">U31</text>
<text x="66.7" y="41.4">R31</text>
<text x="66.9" y="39.7">T31</text>
<text x="103.2" y="36.3">AG12</text>
<text x="103.2" y="38">H12</text>
<text x="103.2" y="39.7">B12</text>
<text x="103.2" y="41.4">AN11</text>
<text x="149.3" y="36.3">W32</text>
<text x="149.6" y="38">G24</text>
<text x="149.7" y="41.4">E24</text>
<text x="149.8" y="39.7">F24</text>
<text x="66.6" y="46.6">M31</text>
<text x="66.7" y="44.9">N31</text>
<text x="66.8" y="43.2">P31</text>
<text x="103.2" y="43.2">AJ11</text>
<text x="103.2" y="44.9">AE11</text>
<text x="103.2" y="46.6">AM9</text>
<text x="149.6" y="43.2">D24</text>
<text x="149.7" y="44.9">K33</text>
<text x="149.7" y="46.6">A31</text>
<text x="65.6" y="53.5">AG30</text>
<text x="65.9" y="51.8">AL30</text>
<text x="66.9" y="50.1">F31</text>
<text x="67.1" y="48.3">J31</text>
<text x="103.2" y="50.1">AB9</text>
<text x="103.2" y="51.8">W9</text>
<text x="103.2" y="53.5">R9</text>
<text x="103.2" y="48.3">AJ9</text>
<text x="148.4" y="53.5">AM19</text>
<text x="148.6" y="51.8">AN19</text>
<text x="149.6" y="50.1">C23</text>
<text x="149.7" y="48.3">E21</text>
<text x="65.7" y="57">AC30</text>
<text x="65.8" y="55.3">AE30</text>
<text x="65.8" y="58.7">AA30</text>
<text x="103.2" y="55.3">M9</text>
<text x="103.2" y="57">J9</text>
<text x="103.2" y="58.7">F9</text>
<text x="148.7" y="57">AK19</text>
<text x="148.8" y="55.3">AL19</text>
<text x="148.9" y="58.7">AJ19</text>
<text x="66.7" y="65.6">G30</text>
<text x="66.7" y="63.9">U30</text>
<text x="66.8" y="60.4">Y30</text>
<text x="66.8" y="62.2">V30</text>
<text x="103.2" y="60.4">C9</text>
<text x="103.2" y="62.2">A9</text>
<text x="103.2" y="63.9">AL8</text>
<text x="103.2" y="65.6">AG8</text>
<text x="148.6" y="60.4">AH19</text>
<text x="149.5" y="62.2">AN3</text>
<text x="150" y="65.6">J19</text>
<text x="150.6" y="63.9">Y9</text>
<text x="65.8" y="70.8">AA29</text>
<text x="66.8" y="67.4">E30</text>
<text x="66.8" y="69.1">B30</text>
<text x="103.2" y="67.4">AE8</text>
<text x="103.2" y="69.1">U8</text>
<text x="103.2" y="70.8">AA7</text>
<text x="149.6" y="69.1">G19</text>
<text x="149.6" y="67.4">H19</text>
<text x="149.8" y="70.8">F19</text>
<text x="66.7" y="72.5">U29</text>
<text x="66.7" y="74.3">R29</text>
<text x="66.7" y="77.7">N29</text>
<text x="66.8" y="76">P29</text>
<text x="103.2" y="72.5">V7</text>
<text x="103.2" y="74.3">R7</text>
<text x="103.2" y="76">N7</text>
<text x="103.2" y="77.7">H7</text>
<text x="149.6" y="74.3">D19</text>
<text x="149.6" y="76">C19</text>
<text x="149.7" y="72.5">E19</text>
<text x="149.7" y="77.7">B19</text>
<text x="66.6" y="79.4">M29</text>
<text x="66.7" y="81.2">H29</text>
<text x="66.8" y="82.9">E29</text>
<text x="103.2" y="79.4">E7</text>
<text x="103.2" y="81.2">B7</text>
<text x="103.2" y="82.9">AL6</text>
<text x="149.6" y="82.9">G16</text>
<text x="149.7" y="79.4">A19</text>
<text x="150.6" y="81.2">Y8</text>
<text x="187.8" y="79.4">Y25</text>
<text x="187.8" y="81.2">Y24</text>
<text x="187.8" y="82.9">AB22</text>
<text x="65.7" y="88.1">AH28</text>
<text x="65.8" y="86.3">AK28</text>
<text x="65.8" y="89.8">AE28</text>
<text x="66.8" y="84.6">B29</text>
<text x="103.2" y="84.6">AG6</text>
<text x="103.2" y="86.3">AE6</text>
<text x="103.2" y="88.1">AB6</text>
<text x="103.2" y="89.8">W6</text>
<text x="149.6" y="88.1">D16</text>
<text x="149.6" y="89.8">C16</text>
<text x="149.7" y="86.3">E16</text>
<text x="149.8" y="84.6">F16</text>
<text x="187.8" y="84.6">AB21</text>
<text x="187.8" y="86.3">AB19</text>
<text x="187.8" y="88.1">AB16</text>
<text x="187.8" y="89.8">AB14</text>
<text x="65.8" y="91.5">AA28</text>
<text x="66.7" y="93.3">U28</text>
<text x="66.9" y="95">T28</text>
<text x="103.2" y="91.5">T6</text>
<text x="103.2" y="93.3">M6</text>
<text x="103.2" y="95">K6</text>
<text x="149.5" y="93.3">AN2</text>
<text x="149.7" y="91.5">B16</text>
<text x="149.7" y="95">A16</text>
<text x="187.8" y="91.5">AA12</text>
<text x="187.8" y="93.3">W24</text>
<text x="187.8" y="95">AA24</text>
<text x="65.5" y="100.2">AM27</text>
<text x="65.8" y="101.9">AF27</text>
<text x="66.7" y="98.4">D28</text>
<text x="67.1" y="96.7">J28</text>
<text x="103.2" y="96.7">AN5</text>
<text x="103.2" y="98.4">AJ5</text>
<text x="103.2" y="100.2">B5</text>
<text x="103.2" y="101.9">AA4</text>
<text x="149.3" y="98.4">AM4</text>
<text x="149.5" y="101.9">AD4</text>
<text x="149.6" y="100.2">AF4</text>
<text x="150.6" y="96.7">Y7</text>
<text x="187.8" y="96.7">AB24</text>
<text x="187.8" y="98.4">AB20</text>
<text x="187.8" y="100.2">AB18</text>
<text x="187.8" y="101.9">AB15</text>
<text x="65.8" y="103.6">AB27</text>
<text x="65.8" y="105.3">AA27</text>
<text x="66.8" y="107.1">Y27</text>
<text x="103.2" y="103.6">V4</text>
<text x="103.2" y="105.3">R4</text>
<text x="103.2" y="107.1">N4</text>
<text x="149.3" y="107.1">W31</text>
<text x="149.6" y="105.3">AK4</text>
<text x="149.7" y="103.6">AL4</text>
<text x="187.8" y="103.6">AB13</text>
<text x="187.8" y="105.3">AB12</text>
<text x="187.8" y="107.1">AB17</text>
<text x="66.7" y="108.8">U27</text>
<text x="66.7" y="112.2">R27</text>
<text x="66.8" y="114">P27</text>
<text x="66.9" y="110.5">T27</text>
<text x="103.2" y="108.8">K4</text>
<text x="103.2" y="110.5">H4</text>
<text x="103.2" y="112.2">E4</text>
<text x="103.2" y="114">AL3</text>
<text x="149.4" y="112.2">AG4</text>
<text x="149.5" y="110.5">AH4</text>
<text x="149.6" y="114">AE4</text>
<text x="149.8" y="108.8">AJ4</text>
<text x="66.6" y="117.4">M27</text>
<text x="66.7" y="119.2">G27</text>
<text x="66.7" y="115.7">N27</text>
<text x="103.2" y="115.7">AD3</text>
<text x="103.2" y="117.4">W3</text>
<text x="103.2" y="119.2">T3</text>
<text x="149.3" y="115.7">AM1</text>
<text x="66.7" y="122.6">C27</text>
<text x="66.8" y="124.4">B27</text>
<text x="66.8" y="120.9">E27</text>
<text x="103.2" y="120.9">B3</text>
<text x="103.2" y="122.6">AK2</text>
<text x="103.2" y="124.4">AH2</text>
<text x="65.7" y="127.8">AH26</text>
<text x="65.9" y="126.1">AL26</text>
<text x="66.4" y="129.5">W26</text>
<text x="66.7" y="131.3">U26</text>
<text x="103.2" y="126.1">AF2</text>
<text x="103.2" y="127.8">AB2</text>
<text x="103.2" y="129.5">M2</text>
<text x="103.2" y="131.3">K2</text>
<text x="65.6" y="136.4">AG25</text>
<text x="65.7" y="133">AN25</text>
<text x="65.8" y="134.7">AK25</text>
<text x="103.2" y="133">H2</text>
<text x="103.2" y="134.7">F2</text>
<text x="103.2" y="136.4">V1</text>
<text x="65.8" y="138.2">AE25</text>
<text x="66.7" y="141.6">G25</text>
<text x="66.8" y="143.3">A25</text>
<text x="67.1" y="139.9">J25</text>
<text x="103.2" y="138.2">R1</text>
<text x="66.7" y="145.1">H23</text>
<text x="66.8" y="148.5">B23</text>
<text x="66.9" y="146.8">F23</text>
<text x="65.5" y="150.3">AM22</text>
<text x="65.8" y="153.7">AF22</text>
<text x="66" y="152">AJ22</text>
<text x="66.7" y="155.4">G22</text>
<text x="66.7" y="160.6">H21</text>
<text x="66.8" y="157.2">E22</text>
<text x="67.1" y="158.9">J21</text>
<text x="65.5" y="164.1">AM20</text>
<text x="65.7" y="167.5">AH20</text>
<text x="65.8" y="165.8">AK20</text>
<text x="66.9" y="162.3">F21</text>
<text x="65.8" y="169.2">AF20</text>
<text x="66.4" y="172.7">W19</text>
<text x="66.7" y="171">D20</text>
<text x="65.5" y="176.2">AM18</text>
<text x="65.7" y="177.9">AH18</text>
<text x="65.8" y="179.6">AF18</text>
<text x="66.7" y="174.4">R19</text>
<text x="66.7" y="181.3">U18</text>
<text x="66.7" y="183.1">H18</text>
<text x="66.7" y="184.8">D18</text>
<text x="65.8" y="186.5">AK17</text>
<text x="66.8" y="188.3">V17</text>
<text x="66.9" y="190">T17</text>
<text x="66.9" y="191.7">F17</text>
<text x="65.7" y="195.2">AH16</text>
<text x="66.7" y="196.9">U16</text>
<text x="66.8" y="193.4">B17</text>
<text x="212.5" y="200">Size</text>
<text x="219.4" y="200">Document Number</text>
<text x="269.5" y="200">Rev</text>
<text x="271.2" y="201.8">1A</text>
<text x="212.5" y="205.2">Date:</text>
<text x="219.1" y="205.2">Saturday, June 07, 2008</text>
<text x="247" y="205.2">Sheet</text>
<text x="255.7" y="205.2">11</text>
<text x="260.9" y="205.2">of</text>
<text x="266" y="205.2">34</text>
</g>
<g font-size="1.5" fill="#000080">
<text x="70.9" y="6.6">U18E</text>
<text x="155" y="9.4">U18G</text>
<text x="153.8" y="122.3">945GMS</text>
<text x="70.9" y="200">945GMS</text>
</g>
<g font-size="1.5" fill="#004080">
<text x="71.7" y="9.3">VSS1</text>
<text x="71.7" y="11.1">VSS2</text>
<text x="95.2" y="11.1">VSS111</text>
<text x="71.7" y="12.8">VSS3</text>
<text x="71.7" y="14.5">VSS4</text>
<text x="71.7" y="18">VSS6</text>
<text x="71.7" y="16.3">VSS5</text>
<text x="95.2" y="12.8">VSS112</text>
<text x="95.2" y="14.5">VSS113</text>
<text x="95.2" y="16.3">VSS114</text>
<text x="95.2" y="18">VSS115</text>
<text x="154.6" y="14.5">NC1</text>
<text x="154.6" y="16.3">NC2</text>
<text x="154.6" y="18">NC3</text>
<text x="181.6" y="18">NC63</text>
<text x="181.6" y="16.3">NC62</text>
<text x="181.6" y="14.5">NC61</text>
<text x="71.7" y="19.7">VSS7</text>
<text x="71.7" y="21.4">VSS8</text>
<text x="71.7" y="23.2">VSS9</text>
<text x="95.2" y="19.7">VSS116</text>
<text x="95.2" y="21.4">VSS117</text>
<text x="95.2" y="23.2">VSS118</text>
<text x="154.6" y="19.7">NC4</text>
<text x="154.6" y="21.4">NC5</text>
<text x="154.6" y="23.2">NC6</text>
<text x="181.6" y="19.7">NC64</text>
<text x="181.6" y="21.4">NC65</text>
<text x="181.6" y="23.2">NC66</text>
<text x="71.7" y="24.9">VSS10</text>
<text x="71.7" y="26.6">VSS11</text>
<text x="71.7" y="28.3">VSS12</text>
<text x="95.2" y="24.9">VSS119</text>
<text x="95.2" y="26.6">VSS120</text>
<text x="95.2" y="28.3">VSS121</text>
<text x="154.6" y="24.9">NC7</text>
<text x="154.6" y="26.6">NC8</text>
<text x="154.6" y="28.3">NC9</text>
<text x="181.6" y="24.9">NC67</text>
<text x="181.6" y="26.6">NC68</text>
<text x="181.6" y="28.3">NC69</text>
<text x="71.7" y="30.1">VSS13</text>
<text x="71.7" y="31.8">VSS14</text>
<text x="71.7" y="33.5">VSS15</text>
<text x="71.7" y="35.2">VSS16</text>
<text x="95.2" y="30.1">VSS122</text>
<text x="95.2" y="31.8">VSS123</text>
<text x="95.2" y="33.5">VSS124</text>
<text x="95.2" y="35.2">VSS125</text>
<text x="154.6" y="30.1">NC10</text>
<text x="154.6" y="31.8">NC11</text>
<text x="154.6" y="33.5">NC12</text>
<text x="154.6" y="35.2">NC13</text>
<text x="181.6" y="30.1">NC70</text>
<text x="181.6" y="31.8">NC71</text>
<text x="181.6" y="33.5">NC72</text>
<text x="71.7" y="37">VSS17</text>
<text x="71.7" y="38.7">VSS18</text>
<text x="71.7" y="40.4">VSS19</text>
<text x="95.2" y="37">VSS126</text>
<text x="95.2" y="38.7">VSS127</text>
<text x="95.2" y="40.4">VSS128</text>
<text x="154.6" y="37">NC14</text>
<text x="154.6" y="38.7">NC15</text>
<text x="154.6" y="40.4">NC16</text>
<text x="71.7" y="42.2">VSS20</text>
<text x="71.7" y="43.9">VSS21</text>
<text x="71.7" y="45.6">VSS22</text>
<text x="71.7" y="47.3">VSS23</text>
<text x="95.2" y="42.2">VSS129</text>
<text x="95.2" y="43.9">VSS130</text>
<text x="95.2" y="45.6">VSS131</text>
<text x="95.2" y="47.3">VSS132</text>
<text x="154.6" y="42.2">NC17</text>
<text x="154.6" y="43.9">NC18</text>
<text x="154.6" y="45.6">NC19</text>
<text x="154.6" y="47.3">NC20</text>
<text x="71.7" y="49.1">VSS24</text>
<text x="71.7" y="50.8">VSS25</text>
<text x="71.7" y="52.5">VSS26</text>
<text x="95.2" y="50.8">VSS134</text>
<text x="95.2" y="52.5">VSS135</text>
<text x="95.2" y="49.1">VSS133</text>
<text x="154.6" y="49.1">NC21</text>
<text x="154.6" y="50.8">NC22</text>
<text x="154.6" y="52.5">NC23</text>
<text x="71.7" y="54.3">VSS27</text>
<text x="71.7" y="56">VSS28</text>
<text x="71.7" y="57.7">VSS29</text>
<text x="71.7" y="59.4">VSS30</text>
<text x="95.2" y="54.3">VSS136</text>
<text x="95.2" y="56">VSS137</text>
<text x="95.2" y="57.7">VSS138</text>
<text x="95.2" y="59.4">VSS139</text>
<text x="154.6" y="54.3">NC24</text>
<text x="154.6" y="56">NC25</text>
<text x="154.6" y="57.7">NC26</text>
<text x="154.6" y="59.4">NC27</text>
<text x="71.7" y="61.2">VSS31</text>
<text x="71.7" y="62.9">VSS32</text>
<text x="71.7" y="64.6">VSS33</text>
<text x="95.2" y="61.2">VSS140</text>
<text x="95.2" y="62.9">VSS141</text>
<text x="95.2" y="64.6">VSS142</text>
<text x="154.6" y="62.9">NC29</text>
<text x="154.6" y="64.6">NC30</text>
<text x="154.6" y="61.2">NC28</text>
<text x="71.7" y="66.3">VSS34</text>
<text x="71.7" y="68.1">VSS35</text>
<text x="71.7" y="69.8">VSS36</text>
<text x="71.7" y="71.5">VSS37</text>
<text x="95.2" y="66.3">VSS143</text>
<text x="95.2" y="68.1">VSS144</text>
<text x="95.2" y="69.8">VSS145</text>
<text x="95.2" y="71.5">VSS146</text>
<text x="154.6" y="66.3">NC31</text>
<text x="154.6" y="68.1">NC32</text>
<text x="154.6" y="69.8">NC33</text>
<text x="154.6" y="71.5">NC34</text>
<text x="71.7" y="73.3">VSS38</text>
<text x="71.7" y="75">VSS39</text>
<text x="71.7" y="76.7">VSS40</text>
<text x="95.2" y="73.3">VSS147</text>
<text x="95.2" y="75">VSS148</text>
<text x="95.2" y="76.7">VSS149</text>
<text x="154.6" y="73.3">NC35</text>
<text x="154.6" y="75">NC36</text>
<text x="154.6" y="76.7">NC37</text>
<text x="71.7" y="78.4">VSS41</text>
<text x="71.7" y="80.2">VSS42</text>
<text x="71.7" y="81.9">VSS43</text>
<text x="71.7" y="83.6">VSS44</text>
<text x="95.2" y="78.4">VSS150</text>
<text x="95.2" y="80.2">VSS151</text>
<text x="95.2" y="81.9">VSS152</text>
<text x="95.2" y="83.6">VSS153</text>
<text x="154.6" y="78.4">NC38</text>
<text x="154.6" y="83.6">NC41</text>
<text x="154.6" y="80.2">NC39</text>
<text x="154.6" y="81.9">NC40</text>
<text x="175" y="80.2">MCH_RSVD26</text>
<text x="175" y="81.9">MCH_RSVD27</text>
<text x="175" y="83.6">MCH_RSVD28</text>
<text x="71.7" y="85.3">VSS45</text>
<text x="71.7" y="87.1">VSS46</text>
<text x="71.7" y="88.8">VSS47</text>
<text x="95.2" y="85.3">VSS154</text>
<text x="95.2" y="87.1">VSS155</text>
<text x="95.2" y="88.8">VSS156</text>
<text x="154.6" y="85.3">NC42</text>
<text x="154.6" y="87.1">NC43</text>
<text x="154.6" y="88.8">NC44</text>
<text x="175" y="85.3">MCH_RSVD29</text>
<text x="175" y="87.1">MCH_RSVD30</text>
<text x="175" y="88.8">MCH_RSVD31</text>
<text x="71.7" y="90.5">VSS48</text>
<text x="71.7" y="92.2">VSS49</text>
<text x="71.7" y="94">VSS50</text>
<text x="71.7" y="95.7">VSS51</text>
<text x="95.2" y="90.5">VSS157</text>
<text x="95.2" y="92.2">VSS158</text>
<text x="95.2" y="94">VSS159</text>
<text x="95.2" y="95.7">VSS160</text>
<text x="154.6" y="90.5">NC45</text>
<text x="154.6" y="92.2">NC46</text>
<text x="154.6" y="94">NC47</text>
<text x="154.6" y="95.7">NC48</text>
<text x="175" y="90.5">MCH_RSVD32</text>
<text x="175" y="92.2">MCH_RSVD33</text>
<text x="175" y="94">MCH_RSVD34</text>
<text x="175" y="95.7">MCH_RSVD35</text>
<text x="71.7" y="97.4">VSS52</text>
<text x="71.7" y="99.2">VSS53</text>
<text x="71.7" y="100.9">VSS54</text>
<text x="95.2" y="97.4">VSS161</text>
<text x="95.2" y="99.2">VSS162</text>
<text x="95.2" y="100.9">VSS163</text>
<text x="154.6" y="97.4">NC49</text>
<text x="154.6" y="99.2">NC50</text>
<text x="154.6" y="100.9">NC51</text>
<text x="175" y="97.4">MCH_RSVD36</text>
<text x="175" y="99.2">MCH_RSVD37</text>
<text x="175" y="100.9">MCH_RSVD38</text>
<text x="71.7" y="102.6">VSS55</text>
<text x="71.7" y="104.3">VSS56</text>
<text x="71.7" y="106.1">VSS57</text>
<text x="71.7" y="107.8">VSS58</text>
<text x="95.2" y="102.6">VSS164</text>
<text x="95.2" y="104.3">VSS165</text>
<text x="95.2" y="106.1">VSS166</text>
<text x="95.2" y="107.8">VSS167</text>
<text x="154.6" y="102.6">NC52</text>
<text x="154.6" y="104.3">NC53</text>
<text x="154.6" y="106.1">NC54</text>
<text x="154.6" y="107.8">NC55</text>
<text x="175" y="102.6">MCH_RSVD39</text>
<text x="175" y="104.3">MCH_RSVD40</text>
<text x="175" y="106.1">MCH_RSVD41</text>
<text x="175" y="107.8">MCH_RSVD42</text>
<text x="71.7" y="109.5">VSS59</text>
<text x="71.7" y="111.3">VSS60</text>
<text x="71.7" y="113">VSS61</text>
<text x="95.2" y="109.5">VSS168</text>
<text x="95.2" y="111.3">VSS169</text>
<text x="95.2" y="113">VSS170</text>
<text x="154.6" y="111.3">NC57</text>
<text x="154.6" y="113">NC58</text>
<text x="154.6" y="109.5">NC56</text>
<text x="71.7" y="114.7">VSS62</text>
<text x="71.7" y="116.4">VSS63</text>
<text x="71.7" y="118.2">VSS64</text>
<text x="71.7" y="119.9">VSS65</text>
<text x="95.2" y="114.7">VSS171</text>
<text x="95.2" y="116.4">VSS172</text>
<text x="95.2" y="118.2">VSS173</text>
<text x="95.2" y="119.9">VSS174</text>
<text x="154.6" y="114.7">NC59</text>
<text x="154.6" y="116.4">NC60</text>
<text x="71.7" y="123.3">VSS67</text>
<text x="71.7" y="125.1">VSS68</text>
<text x="71.7" y="121.6">VSS66</text>
<text x="95.2" y="121.6">VSS175</text>
<text x="95.2" y="123.3">VSS176</text>
<text x="95.2" y="125.1">VSS177</text>
<text x="71.7" y="126.8">VSS69</text>
<text x="71.7" y="130.2">VSS71</text>
<text x="71.7" y="132">VSS72</text>
<text x="71.7" y="128.5">VSS70</text>
<text x="95.2" y="126.8">VSS178</text>
<text x="95.2" y="128.5">VSS179</text>
<text x="95.2" y="130.2">VSS180</text>
<text x="95.2" y="132">VSS181</text>
<text x="71.7" y="133.7">VSS73</text>
<text x="71.7" y="135.4">VSS74</text>
<text x="71.7" y="137.2">VSS75</text>
<text x="95.2" y="133.7">VSS182</text>
<text x="95.2" y="135.4">VSS183</text>
<text x="95.2" y="137.2">VSS184</text>
<text x="71.7" y="140.6">VSS77</text>
<text x="71.7" y="142.3">VSS78</text>
<text x="71.7" y="138.9">VSS76</text>
<text x="95.2" y="138.9">VSS185</text>
<text x="71.7" y="144.1">VSS79</text>
<text x="71.7" y="145.8">VSS80</text>
<text x="71.7" y="147.5">VSS81</text>
<text x="71.7" y="149.2">VSS82</text>
<text x="71.7" y="152.7">VSS84</text>
<text x="71.7" y="154.4">VSS85</text>
<text x="71.7" y="151">VSS83</text>
<text x="71.7" y="156.1">VSS86</text>
<text x="71.7" y="157.9">VSS87</text>
<text x="71.7" y="159.6">VSS88</text>
<text x="71.7" y="161.3">VSS89</text>
<text x="71.7" y="163.1">VSS90</text>
<text x="71.7" y="164.8">VSS91</text>
<text x="71.7" y="166.5">VSS92</text>
<text x="71.7" y="173.4">VSS96</text>
<text x="71.7" y="171.7">VSS95</text>
<text x="71.7" y="170">VSS94</text>
<text x="71.7" y="168.3">VSS93</text>
<text x="71.7" y="178.6">VSS99</text>
<text x="71.7" y="176.9">VSS98</text>
<text x="71.7" y="175.2">VSS97</text>
<text x="71.7" y="180.3">VSS100</text>
<text x="71.7" y="182.1">VSS101</text>
<text x="71.7" y="183.8">VSS102</text>
<text x="71.7" y="185.5">VSS103</text>
<text x="71.7" y="187.2">VSS104</text>
<text x="71.7" y="189">VSS105</text>
<text x="71.7" y="190.7">VSS106</text>
<text x="71.7" y="192.4">VSS107</text>
<text x="71.7" y="194.2">VSS108</text>
<text x="71.7" y="195.9">VSS109</text>
<text x="71.7" y="197.6">VSS110</text>
</g>
<g font-size="1.2">
<text x="29.1" y="1.3">5</text>
<text x="83.6" y="1.3">4</text>
<text x="138.2" y="1.3">3</text>
<text x="192.8" y="1.3">2</text>
<text x="247.4" y="1.3">1</text>
<text x=".5" y="28.3">D</text>
<text x="275.1" y="28.3">D</text>
<text x=".5" y="79.2">C</text>
<text x="275.1" y="79.2">C</text>
<text x=".5" y="130.2">B</text>
<text x="275.1" y="130.2">B</text>
<text x=".5" y="181.1">A</text>
<text x="275.1" y="181.1">A</text>
<text x="29.1" y="206.8">5</text>
<text x="83.6" y="206.8">4</text>
<text x="138.2" y="206.8">3</text>
<text x="192.8" y="206.8">2</text>
<text x="247.4" y="206.8">1</text>
</g>
</svg>
